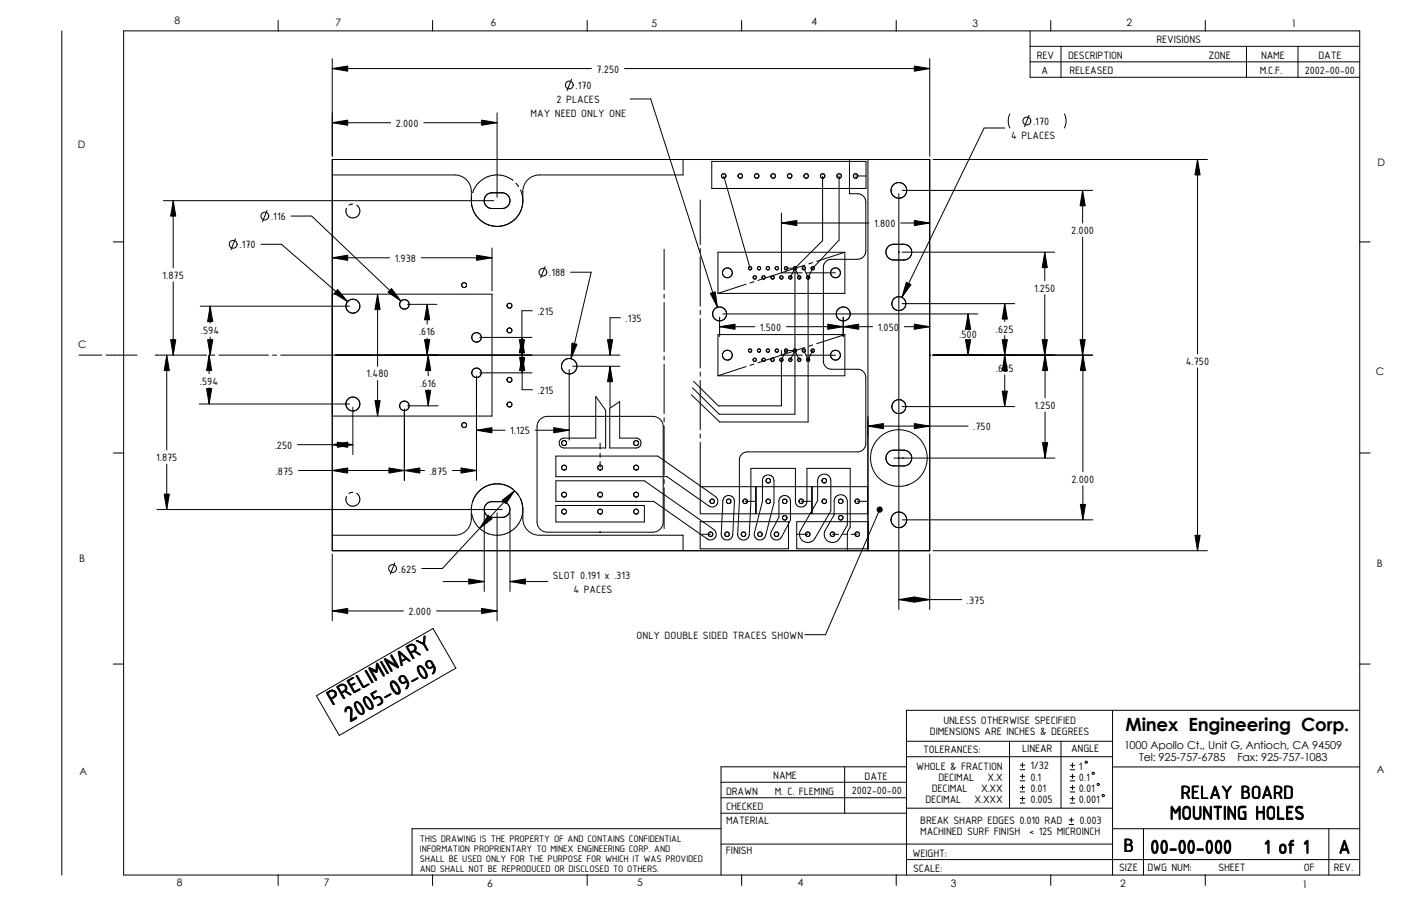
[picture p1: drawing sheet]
<svg xmlns="http://www.w3.org/2000/svg" width="432mm" height="279mm" viewBox="0 0 432 279" stroke-linecap="round" stroke-linejoin="round" font-family="sans-serif">
<g fill="none" stroke="#000" stroke-width=".31">
<path d="M19 9.5v260.4M38.1 9.5h381v260.4h-381zM85.7 6.3v3.2M102.4 18.1v30.1M133.3 6.3v3.2M181 6.3v3.2M228.6 6.3v3.2M276.2 6.3v3.2M286.6 18.1v30.1M317.5 9.5v14.3h101.6M317.5 19.1h101.6M317.5 14.3h101.6"/>
<path d="M323.9 6.3v3.2M327 14.3v9.5M371.5 6.3v3.2M384.2 14.3v9.5M400 14.3v9.5M102.4 21.1l4.8-.7v1.5zM102.4 37.8l4.8-.8v1.6zM102.4 37.8h18M102.4 21.1h79.9M130.6 37.8h22.6M148.4 37l4.8 .8-4.8 .8zM153.2 34.8v26.1"/>
<path d="M176.1 24.5l-1.3 3.4M192.5 21.1h94.1M194.2 30.5h6.4l20.5 64.3M281.8 20.4l4.8 .7-4.8 .8zM309.7 39.5h-6.4l-25.3 52.2M311.3 35.2a4.9 4.9 0 0 0 0 4.3M317.2 35.6l-1.4 3.4M328.1 35.2a4.8 4.8 0 0 1 0 4.3M102.4 54h37.8a5.1 5.1 0 0 1 5.1 5v2.9M102.4 49.2h184.2v120.6h-184.2zM151.7 59.5l-.8 .1-.8 .4-.6 .7-.3 .9 .1 1 .5 .9 .9 .6 1 .2M151.7 59.5a2.42 2.42 0 0 0-2.5 2.4 2.42 2.42 0 0 0 2.5 2.4"/>
<path d="M151.7 59.5h3.1M154.8 59.5l1.5 .5 .7 .9 .2 1-.5 1.5-1 .7-.9 .2M154.8 59.5a2.42 2.42 0 0 1 2.4 2.4 2.42 2.42 0 0 1-2.4 2.4M158.1 55.6a7.9 7.9 0 0 0-12.4 3.8M159 56.5l.8 1M160.4 58.6a7.9 7.9 0 0 1-4.9 10.9 7.9 7.9 0 0 1-10.1-6.3M210.5 49.2v4.8h-44.3a5.1 5.1 0 0 0-5.1 5 10.6 10.6 0 0 1-1 6.8 7.9 7.9 0 0 1-8.9 3.7 7.9 7.9 0 0 1-5.9-7.6M219.4 49.8h47.5v8.3h-47.5zM223.1 54.3l8.1 28.4M253.5 54.3v19.9l-8.5 8.5M258.6 54.3v19.7l-8.1 8.7-1.4 2.9M261.8 49.2v10.6l3.5 .1 1.1 .9 .4 .9v16l-.5 1.3-1.4 .9-8.9 .1-1.2 .4-.8 1.1-.2 .7v29.4l.5 1.3 1.4 .9 8.9 .1 1.2 .4 .8 1 .2 1.1-.1 21.2-.9 1.3-1.5 .5h-34.2l-1.3 .5-.6 .7-.3 1a220.2 220.2 0 0 1-.5 23.1l.4 1.2 1.1 .6 1.2-.2 .8-1.2 .5-10.5v-10.2h13.8v10.5l.6 1.1 1.1 .4 1.2-.4 .6-1.1v-10.5h13.3v18.1l-.8 1.9v5.4"/>
<path d="M263.7 54.3h3.2M267.5 49.2v120.6M277 59.7v128.3M278 58.7h58.7M287.6 49.2h84.5M333.7 58.7l.8 4.8h-1.6zM333.7 58.7v10.1M369.1 49.2l.8 4.8h-1.6zM369.1 49.2v59.9M34.9 74.6h3.2M50.3 61.9h101.9M53.4 61.9l.8 4.8h-1.6z"/>
<path d="M53.4 61.9v20.7M72.6 73.6l-1.4 3.5M80.4 75.3h6.3l20.4 17.7M82.3 64.9l-1.4 3.4M89.7 66.6h6.4l27.5 26.2M102.4 79.5l4.8-.8v1.6zM102.4 79.5h17.7M108.8 62.9l-1.3 .4M109.9 63.2a2.16 2.16 0 0 1 .7 2.9 2.16 2.16 0 0 1-2.8 .9 2.16 2.16 0 0 1-1-2.8M129.9 79.5h21.7M145.4 60.7l-.1 1M146.9 78.7l4.7 .8-4.7 .8z"/>
<path d="M151.6 76.5v13.2M151.7 64.3h3.1M204.7 76.9v12.6M215.8 61.7v13.7M215.8 76.7v1.2M215.8 79.2v15.2M221.3 77.8h39.1v12.7h-39.1zM240.8 68.8l4.8-.8v1.6zM240.8 65.7v18.4h6.5M240.8 68.8h27M260.4 77.8l-8.7 2.8M275.5 75.3l-.8 .1-.8 .5-.6 .7-.2 .8v1.1l.5 .9 .9 .6 1 .2"/>
<path d="M275.5 75.3a2.42 2.42 0 0 0-2.4 2.5 2.42 2.42 0 0 0 2.4 2.4M275.5 75.3h3.1M277 77.8h.1M277 77.7l.1 .2M277.1 77.7l-.2 .2M277.6 68.8h9M278 77.8h47.1M278.6 75.4l1.5 .5 .7 .9 .2 .9-.5 1.6-.9 .7-1 .2M278.6 75.3a2.42 2.42 0 0 1 2.4 2.5 2.42 2.42 0 0 1-2.4 2.4M281.8 68l4.8 .8-4.8 .8zM322 77.8l.8 4.7h-1.6zM322 77.8v8.8"/>
<path d="M333.7 73.1v36.4M419.1 74.6h3.2M53.4 86.9v22.6M61.7 94.4h46M64.8 94.4l.8 4.8h-1.6zM64.8 94.4v5.2M102.4 90.7h49.2v37.6h-49.2M104.1 89.3l3 3.7-4.1-2.5zM116.4 90.7l.8 4.8h-1.6zM116.4 90.7v22.3M120.7 89l2.9 3.8-4-2.7zM125.6 93.9h9.1"/>
<path d="M131.7 93.9l.7 4.7h-1.5zM131.7 93.9v6M164 95.8h-3.1v13.7M168 82.2l-1.4 3.5M175.9 83.9h6.3l-6.2 26.7M191.2 98h-3.2v11.5M204.7 90.7v1.3M204.7 93.3v15.2M215.8 95.7v1.3M215.8 98.3v15.2M218.9 90.5l1.5-.5 .7 4.8zM221.8 97.8v6"/>
<path d="M222.8 96.8h78.6M230 87.7l-8.7 2.8M232.4 86.9l-1.2 .4M242.3 82.7h2.7M245 82.7v45h-23.3l-8.3-8.1M245 82.7l-1.4 2.9M245 82.7l1.3 2.9M247.8 82.7l1.3 2.9M248.1 81.8l-14.5 4.7M248.5 84.1h9M249.1 85.6v44.5h-27.3l-8.7-8.3M250.5 81l-1.2 .4"/>
<path d="M255.1 100l4.8 .8-4.8 .8zM259.9 97.8v6M275.5 80.2h3.1M278 93.6h34.7M279.3 87.1l1.5 .7-2.8 3.9zM281.8 100l4.8 .8-4.8 .8zM298.4 96.8l.8 4.8h-1.6zM298.4 96.8v4M309.7 93.6l.8 4.8h-1.6zM309.7 93.6v5.5M322 90.9v18.6M24.4 109.5h7"/>
<path d="M32.7 109.5h9.5M47.8 109.5h15.9M51.4 109.5l.8 4.8h-1.6zM51.4 109.5v29.3M52.6 104.8h1.6l-.8 4.7zM63.7 119.8h1.6l-.8 4.8zM64 104.8h1.6l-.8 4.7zM64.5 109.5l.8 4.8h-1.6zM64.5 109.5v5.7M64.5 119.5v5.1M64.8 103.9v5.6M64.9 109.5h1.3"/>
<path d="M67.5 109.5h15.2M84 109.5h1.3M86.5 109.5h104.6M116.4 117.3v11M130.9 104.8h1.5l-.7 4.7zM131.7 104.3v5.2M132 109.5l.8 4.8h-1.6zM132 109.5v6.4M146.9 116v32.1M147.9 115h16.1M147.9 104.1h16M160.1 104.8h1.5l-.7 4.7z"/>
<path d="M160.1 110.2h1.6l-.8 4.8zM160.9 104.1l.7 4.7h-1.5zM160.9 109.5l.8 4.8h-1.6zM160.9 109.5v10.7h3.2M175.4 114v21.7M176.3 105.8l1.5 .4-1.8 4.4zM176.4 112.9h14.7M187.2 104.8h1.6l-.8 4.7zM188 112.9l.8 4.8h-1.6zM188 112.9v12.7M204.7 109.8v1.2M204.7 112.3v15.3"/>
<path d="M215.8 114.8v1.2M215.8 117.3v15.2M221.3 103.2h39.1v12.7h-39.1zM221.8 100.8l4.7-.8v1.6zM221.8 100.8h10.8M230 113.1l-8.7 2.8M232.4 112.3l-1.2 .4M240.8 108.1v1.4h6.5M242.4 100.8h26.5M245 108.1h-2.7l-1.5 2.9v14.2h-19.4l-7.6-7.6M245 108.1l-1.4 2.9M245 108.1l1.3 2.9"/>
<path d="M247.8 108.1l1.3 2.9 1.4-2.9M248.1 107.2l-14.5 4.7M248.5 109.5h9M250.5 106.4l-1.2 .4M259.9 100.8l4.7-.8v1.6zM260.4 103.2l-8.7 2.8M278.7 100.8h7.9M286.5 109.6h.1M287.6 109.5h49.2M297.6 104.8h1.6l-.8 4.7zM298.4 105.1v4.4M308.9 104.8h1.6l-.8 4.7z"/>
<path d="M309.7 109.5l.8 4.8h-1.6zM309.7 103.5v7.8M309.7 115.6v9.8M321.2 104.8h1.6l-.8 4.7zM322.1 109.5l.8 4.8h-1.6zM322.1 109.5v13.2M332.9 104.8h1.6l-.8 4.7zM333.8 109.5l.8 4.8h-1.6zM333.8 109.5v36M369.1 113.5v56.3M34.9 139.7h3.2M61.4 124.6h46.3"/>
<path d="M91.7 137.1h17.1M102.4 137.1l4.8-.7v1.5zM104 136.4l4.8 .7-4.8 .8zM108.8 125.6v14.6M115.6 123.5h1.6l-.8 4.8zM124.6 126.2v21.9M125.6 125.2h9.4M131.2 120.4h1.6l-.8 4.8zM132 120.2v5M146.9 132.7l4.7-.8v1.6zM146.9 132.7h8.8M165 132.7h10.4"/>
<path d="M166.3 129.5l1.3-.9 1.1-.2h32.5a3.2 3.2 0 0 1 3.2 3.2v29.4a3.2 3.2 0 0 1-3.2 3.1h-32.5a3.2 3.2 0 0 1-3.2-3.1v-29.4l.2-1.1zM170.7 131.9l4.7 .8-4.7 .8zM183.6 122.3l3.1 4.2v11.7h-12.8l-.9-.3-.6-.7-.1-.8 .4-.8 .7-.5h10.2zM185 136.6v1.9M185 139.8v1.3M187.9 125.9l3.1-2v11.2l5.7 .1 .5 .4 .4 .8-.1 .7-.5 .7-.9 .4h-8.2zM204.7 128.8v1.3M204.7 131.4v15.2M215.8 133.8v1.3M215.8 136.4v22.1h17.1v-8.4h-17.1M267.5 131.4l4.8-.8v1.6zM267.5 131.4h30.9"/>
<path d="M275.5 138.8l-.8 .1-.8 .5-.6 .7-.2 .8v1.1l.5 .9 .9 .6 1 .2M275.5 138.8a2.42 2.42 0 0 0-2.4 2.5 2.42 2.42 0 0 0 2.4 2.4M275.5 138.8h3.1M278 125.4h34.7M278.6 138.9l.9 .1 .7 .5 .6 .8 .2 1-.2 .9-.6 .8-.7 .5-.9 .2M278.6 138.8a2.42 2.42 0 0 1 2.4 2.5 2.42 2.42 0 0 1-2.4 2.4M281.8 130.6l4.8 .8-4.8 .8zM308.9 120.6h1.6l-.8 4.8zM321.3 136.5h1.6l-.8 4.8zM322.1 127v14.3M419.1 139.7h3.2M48.3 157.1h106.5"/>
<path d="M50.6 152.4h1.6l-.8 4.7zM51.4 143.1v14M92 145.1h38.9M102.4 145.1l4.8-.8v1.6zM108.8 151.8l-1.3 .4M109.9 152.1a2.16 2.16 0 0 1 .7 2.9 2.16 2.16 0 0 1-2.8 .9 2.16 2.16 0 0 1-1-2.8M119.9 144.3l4.7 .8-4.7 .8zM124.6 145.1l4.8-.8v1.6zM139.5 145.1h7.4M142.1 144.3l4.8 .8-4.8 .8zM145.3 157.1a7.9 7.9 0 0 1 7.9-7.9 7.9 7.9 0 0 1 7.9 7.9 9.4 9.4 0 0 0 .4 4.8 5.1 5.1 0 0 0 4.7 3.2h44.3v4.7M145.4 155.9l-.1 1.1a10.2 10.2 0 0 1-.4 4.9 5.1 5.1 0 0 1-4.7 3.2h-37.8"/>
<path d="M149.2 158.2v24.2M150.5 158.9l1.1 1.1-3.8 3zM151.7 154.7l-.8 .1-.8 .5-.6 .6-.3 .9 .1 1 .5 .9 .9 .7 1 .2M151.7 154.7a2.42 2.42 0 0 0-2.5 2.4 2.42 2.42 0 0 0 2.5 2.5M151.7 159.6h3.1M151.7 154.7h3.1M153.2 158.2v33.3M154.8 154.7l.9 .2 .9 .7 .6 1.5-.5 1.5-1 .7-.9 .3M154.8 154.7a2.42 2.42 0 0 1 2.4 2.4 2.42 2.42 0 0 1-2.4 2.5M154.8 154.3l3.8-3-2.6 4zM157.2 158.2v24.2M158.1 150.9a7.9 7.9 0 0 0-12.4 3.8"/>
<path d="M158.6 151.3l-22.3 24h-6.3M159 151.7l.8 1M160.4 153.8a7.9 7.9 0 0 1-4.9 10.9 7.9 7.9 0 0 1-10.1-6.3M171.3 155.9h27.3v5.1h-27.3zM185 142.3v1.9M204.7 147.9v1.2M204.7 150.4v12.6M220.5 153.1l-17.8-12.4h-31.4v6.3h34.3l13.3 9.3h1.1l1-.8 .2-1.3-.7-1M223.2 153.4l1-.6 1 .1 .8 .6 .4 1-.6 10.5-.6 1.1-1 .4-1.3-.4-.5-.6-.1-.7 .5-10.5zM229.7 154.6h3.2M233.1 150.1h17v8.4h-17zM235.4 147.1l.8-.5 .8-.1 .9 .4 .5 .7 .1 7.4-2.6 10.4-.7 .9-1.2 .2-1.2-.7-.3-1.3 2.5-9.9v-6.6z"/>
<path d="M240.5 153.4l.7-.5 .9-.1 .8 .3 .6 .8 .1 6.5-2.9 5.5-.7 .5-.8 .1-1.3-.6-.4-1.2 2.6-5.2v-5.2zM246.9 154.6h3.2M250.4 150.1h17v8.4h-17zM252.5 146.9l.9-.6h1.1l.9 .4 .6 .9 .1 9.9-5.2 8.9-1 .7-1.4 .2-1-.4-.6-.6-.4-1-.1-1 5.6-9.9v-6.4zM257.7 153.1l.9-.5h1l.9 .5 .5 .8 .2 8-2.7 4.5-1 .7-1.3 .2-.8-.3-.8-.7-.5-1-.1-.9 .3-.8 2.8-4.8v-4.5zM264.2 154.6h3.2M270.5 156.7l.4-.3h.5l-.3 .8 .3-.8a.8 .8 0 0 1 .4 1.1 .8 .8 0 0 1-1.1 .3 .8 .8 0 0 1-.2-1.1zM271.1 157.2l-16.7 38.5h-6.3M275.5 143.7h3.1M275.5 141.3h49.6M277 141.2l.1 .2M277.1 141.2l-.2 .2"/>
<path d="M333 155.6h1.6l-.8 4.7zM333.8 149.8v10.5M102.4 170.9v20.6M121.7 173.6l-1.4 3.5M136.5 179.3h12.7M144.5 178.5l4.7 .8-4.7 .8zM157.2 179.3l4.7-.8v1.6zM157.2 179.3h11.6M185 164.2h.1M185 164.1l-.1 .1M215.8 164.8h3.2M215.8 160.9h27.2v8.3h-27.2z"/>
<path d="M220 163.3l-21.4-15h-27.3v6.3h30.2l16.8 11.8h1.2l1-.8 .2-1.3-.7-1M245.6 164.8h3.4M245.6 160.9h22v8.3h-22zM256.6 164.8h1.9M259.8 164.8h1.2M262.3 164.8h1.9M278 160.3h58.8M286.6 170.9v17.1M287.6 169.8h84.5M368.3 165.1h1.6l-.8 4.7zM102.4 188.4l4.8-.8v1.6zM102.4 188.4h21.9"/>
<path d="M134.5 188.4h18.7M148.4 187.6l4.8 .8-4.8 .8zM277 184.9l4.8-.8v1.6zM277 184.9h19.4M281.8 184.1l4.8 .8-4.8 .8zM34.9 204.8h3.2M97.5 214.6l36-20.8 7 12.2-35.9 20.8zM342.9 219.1v50.8M419.1 204.8h3.2M419.1 219.1h-139.7v50.8M260.3 236.5v14.3M279.4 233.4h63.5"/>
<path d="M279.4 236.5h-57.2v33.3M279.4 228.6h63.5M311.1 228.6v20.6M314.4 237.4h1.4M314.4 236h1.4M314.4 239.4h1.4M315.1 235.3v1.4M315.1 238.7v1.4M327 228.6v20.6M329.8 237.4h1.4M329.8 239.4h1.4M329.8 236h1.4"/>
<path d="M330.5 235.3v1.4M330.5 238.7v1.4M342.9 236.5h76.2M222.2 255.6h-95.2v14.3M222.2 250.8h57.2M222.2 241.2h57.2M222.2 246h57.2M279.4 249.2h63.5M314.4 240.8h1.4M314.4 244.2h1.4M314.4 242.8h1.4M314.4 247.6h1.4"/>
<path d="M314.4 246.3h1.4M315.1 242.1v1.4M315.1 245.6v1.4M329.5 254.3h1.4M329.5 252.9h1.4M329.8 240.8h1.4M329.8 244.2h1.4M329.8 247.7h1.4M329.8 246.3h1.4M329.8 242.9h1.4M330.2 252.2v1.4M330.5 242.2v1.3"/>
<path d="M330.5 245.6v1.4M342.9 255.6h76.2M352.4 255.6v14.3M409.6 255.6v14.3M85.7 269.9v3.2M133.3 269.9v3.2M181 269.9v3.2M222.2 260.3h120.7M228.6 269.9v3.2M276.2 269.9v3.2M279.4 265.1h139.7M323.9 269.9v3.2"/>
<path d="M371.5 269.9v3.2"/>
<circle cx="175.4" cy="26.2" r="1.21"/>
<circle cx="316.5" cy="37.3" r="1.21"/>
<circle cx="223.1" cy="54.3" r=".7"/>
<circle cx="228.1" cy="54.3" r=".7"/>
<circle cx="233.2" cy="54.3" r=".7"/>
<circle cx="238.3" cy="54.3" r=".7"/>
<circle cx="243.4" cy="54.3" r=".7"/>
<circle cx="248.5" cy="54.3" r=".7"/>
<circle cx="253.5" cy="54.3" r=".7"/>
<circle cx="258.6" cy="54.3" r=".7"/>
<circle cx="263.7" cy="54.3" r=".7"/>
<circle cx="277" cy="58.7" r="2.42"/>
<circle cx="277" cy="58.7" r="2.43"/>
<circle cx="71.9" cy="75.3" r="1.21"/>
<circle cx="81.6" cy="66.6" r="1.21"/>
<circle cx="108.8" cy="94.4" r="2.16"/>
<circle cx="108.8" cy="94.4" r="2.15"/>
<circle cx="124.6" cy="93.9" r="1.47"/>
<circle cx="124.6" cy="93.9" r="1.48"/>
<circle cx="143" cy="87.9" r=".77"/>
<circle cx="143.1" cy="87.9" r=".76"/>
<circle cx="157" cy="94.3" r=".77"/>
<circle cx="167.3" cy="83.9" r="1.21"/>
<circle cx="221.8" cy="96.8" r="2.16"/>
<circle cx="224.2" cy="84.1" r="1.52"/>
<circle cx="224.2" cy="84.1" r="1.53"/>
<circle cx="231.2" cy="82.7" r=".51"/>
<circle cx="231.2" cy="82.7" r=".52"/>
<circle cx="232.6" cy="85.6" r=".51"/>
<circle cx="233.9" cy="82.7" r=".51"/>
<circle cx="235.3" cy="85.6" r=".51"/>
<circle cx="235.4" cy="85.6" r=".51"/>
<circle cx="236.7" cy="82.7" r=".51"/>
<circle cx="238.1" cy="85.6" r=".51"/>
<circle cx="239.4" cy="82.7" r=".51"/>
<circle cx="240.8" cy="85.6" r=".51"/>
<circle cx="242.3" cy="82.7" r=".52"/>
<circle cx="242.3" cy="82.7" r=".51"/>
<circle cx="243.6" cy="85.6" r=".5"/>
<circle cx="243.6" cy="85.6" r=".51"/>
<circle cx="245" cy="82.7" r=".51"/>
<circle cx="246.3" cy="85.6" r=".51"/>
<circle cx="247.8" cy="82.7" r=".51"/>
<circle cx="249.1" cy="85.6" r=".51"/>
<circle cx="250.5" cy="82.7" r=".51"/>
<circle cx="257.5" cy="84.1" r="1.52"/>
<circle cx="259.9" cy="96.8" r="2.16"/>
<circle cx="277" cy="93.6" r="2.16"/>
<circle cx="146.9" cy="115" r="1.47"/>
<circle cx="146.9" cy="104" r="1.47"/>
<circle cx="146.9" cy="104" r="1.48"/>
<circle cx="146.9" cy="115" r="1.48"/>
<circle cx="157" cy="117.1" r=".77"/>
<circle cx="157" cy="101.9" r=".77"/>
<circle cx="175.4" cy="112.9" r="2.39"/>
<circle cx="224.2" cy="109.5" r="1.52"/>
<circle cx="224.2" cy="109.5" r="1.53"/>
<circle cx="231.2" cy="108.1" r=".51"/>
<circle cx="231.2" cy="108.1" r=".52"/>
<circle cx="232.6" cy="111" r=".51"/>
<circle cx="233.9" cy="108.1" r=".51"/>
<circle cx="235.3" cy="111" r=".51"/>
<circle cx="235.4" cy="111" r=".51"/>
<circle cx="236.7" cy="108.1" r=".51"/>
<circle cx="238.1" cy="111" r=".51"/>
<circle cx="239.4" cy="108.1" r=".51"/>
<circle cx="240.8" cy="111" r=".51"/>
<circle cx="242.3" cy="108.1" r=".52"/>
<circle cx="242.3" cy="108.1" r=".51"/>
<circle cx="243.6" cy="111" r=".5"/>
<circle cx="243.6" cy="111" r=".51"/>
<circle cx="245" cy="108.1" r=".51"/>
<circle cx="246.3" cy="111" r=".51"/>
<circle cx="247.8" cy="108.1" r=".51"/>
<circle cx="249.1" cy="111" r=".51"/>
<circle cx="250.5" cy="108.1" r=".51"/>
<circle cx="257.5" cy="109.5" r="1.52"/>
<circle cx="108.8" cy="124.6" r="2.16"/>
<circle cx="124.6" cy="125.2" r="1.47"/>
<circle cx="143" cy="131.1" r=".77"/>
<circle cx="143.1" cy="131.1" r=".76"/>
<circle cx="157" cy="124.7" r=".77"/>
<circle cx="173.9" cy="136.6" r=".77"/>
<circle cx="173.9" cy="136.6" r=".76"/>
<circle cx="196.1" cy="136.6" r=".77"/>
<circle cx="196.1" cy="136.6" r=".76"/>
<circle cx="277" cy="125.4" r="2.16"/>
<circle cx="173.9" cy="152.5" r=".76"/>
<circle cx="173.9" cy="144.2" r=".76"/>
<circle cx="173.9" cy="157.8" r=".76"/>
<circle cx="185" cy="144.2" r=".76"/>
<circle cx="185" cy="152.5" r=".77"/>
<circle cx="185" cy="157.8" r=".77"/>
<circle cx="185" cy="144.2" r=".77"/>
<circle cx="196.1" cy="144.2" r=".75"/>
<circle cx="196.1" cy="152.5" r=".76"/>
<circle cx="196.1" cy="144.2" r=".76"/>
<circle cx="196.1" cy="157.8" r=".76"/>
<circle cx="219.5" cy="154.6" r=".7"/>
<circle cx="224.6" cy="154.6" r=".7"/>
<circle cx="229.7" cy="154.6" r=".7"/>
<circle cx="236.8" cy="154.6" r=".7"/>
<circle cx="236.8" cy="148.2" r=".7"/>
<circle cx="241.8" cy="159.7" r=".7"/>
<circle cx="241.8" cy="154.6" r=".7"/>
<circle cx="241.9" cy="154.6" r=".7"/>
<circle cx="241.9" cy="159.7" r=".7"/>
<circle cx="246.9" cy="154.6" r=".7"/>
<circle cx="254" cy="154.6" r=".7"/>
<circle cx="254" cy="148.2" r=".7"/>
<circle cx="259.1" cy="154.6" r=".7"/>
<circle cx="259.1" cy="159.7" r=".7"/>
<circle cx="264.2" cy="154.6" r=".7"/>
<circle cx="277" cy="141.3" r="8.7"/>
<circle cx="121" cy="175.3" r="1.21"/>
<circle cx="219" cy="164.8" r=".7"/>
<circle cx="219" cy="164.7" r=".7"/>
<circle cx="224.1" cy="164.8" r=".7"/>
<circle cx="224.1" cy="164.7" r=".7"/>
<circle cx="229.1" cy="164.8" r=".7"/>
<circle cx="229.2" cy="164.7" r=".7"/>
<circle cx="234.2" cy="164.8" r=".7"/>
<circle cx="234.2" cy="164.7" r=".7"/>
<circle cx="239.3" cy="164.8" r=".7"/>
<circle cx="239.3" cy="164.7" r=".7"/>
<circle cx="249" cy="164.8" r=".7"/>
<circle cx="249" cy="164.7" r=".7"/>
<circle cx="256.6" cy="164.8" r=".7"/>
<circle cx="256.6" cy="164.7" r=".7"/>
<circle cx="264.2" cy="164.8" r=".7"/>
<circle cx="264.2" cy="164.7" r=".7"/>
<circle cx="277" cy="160.3" r="2.42"/>
<circle cx="277" cy="160.3" r="2.43"/>
<circle cx="334.8" cy="235.1" r=".35"/>
<circle cx="336.9" cy="238.5" r=".35"/>
<circle cx="338.5" cy="241.9" r=".35"/>
<circle cx="340" cy="245.3" r=".35"/>
</g>
<g fill="#000">
<path d="M102.4 21.1l4.8-.7v1.5zM102.4 37.8l4.8-.8v1.6zM148.4 37l4.8 .8-4.8 .8zM281.8 20.4l4.8 .7-4.8 .8zM333.7 58.7l.8 4.8h-1.6zM369.1 49.2l.8 4.8h-1.6zM53.4 61.9l.8 4.8h-1.6zM102.4 79.5l4.8-.8v1.6zM146.9 78.7l4.7 .8-4.7 .8zM240.8 68.8l4.8-.8v1.6zM281.8 68l4.8 .8-4.8 .8zM322 77.8l.8 4.7h-1.6z"/>
<path d="M64.8 94.4l.8 4.8h-1.6zM104.1 89.3l3 3.7-4.1-2.5zM116.4 90.7l.8 4.8h-1.6zM120.7 89l2.9 3.8-4-2.7zM131.7 93.9l.7 4.7h-1.5zM218.9 90.5l1.5-.5 .7 4.8zM279.3 87.1l1.5 .7-2.8 3.9zM298.4 96.8l.8 4.8h-1.6zM309.7 93.6l.8 4.8h-1.6zM51.4 109.5l.8 4.8h-1.6zM52.6 104.8h1.6l-.8 4.7zM64.5 109.5l.8 4.8h-1.6z"/>
<path d="M64 104.8h1.6l-.8 4.7zM130.9 104.8h1.5l-.7 4.7zM132 109.5l.8 4.8h-1.6zM160.1 104.8h1.5l-.7 4.7zM160.9 104.1l.7 4.7h-1.5zM160.1 110.2h1.6l-.8 4.8zM160.9 109.5l.8 4.8h-1.6zM176.3 105.8l1.5 .4-1.8 4.4zM187.2 104.8h1.6l-.8 4.7zM188 112.9l.8 4.8h-1.6zM221.8 100.8l4.7-.8v1.6zM255.1 100l4.8 .8-4.8 .8z"/>
<path d="M259.9 100.8l4.7-.8v1.6zM281.8 100l4.8 .8-4.8 .8zM297.6 104.8h1.6l-.8 4.7zM308.9 104.8h1.6l-.8 4.7zM309.7 109.5l.8 4.8h-1.6zM321.2 104.8h1.6l-.8 4.7zM322.1 109.5l.8 4.8h-1.6zM332.9 104.8h1.6l-.8 4.7zM333.8 109.5l.8 4.8h-1.6zM63.7 119.8h1.6l-.8 4.8zM102.4 137.1l4.8-.7v1.5zM104 136.4l4.8 .7-4.8 .8z"/>
<path d="M115.6 123.5h1.6l-.8 4.8zM131.2 120.4h1.6l-.8 4.8zM146.9 132.7l4.7-.8v1.6zM170.7 131.9l4.7 .8-4.7 .8zM267.5 131.4l4.8-.8v1.6zM281.8 130.6l4.8 .8-4.8 .8zM308.9 120.6h1.6l-.8 4.8zM50.6 152.4h1.6l-.8 4.7zM102.4 145.1l4.8-.8v1.6zM119.9 144.3l4.7 .8-4.7 .8zM124.6 145.1l4.8-.8v1.6zM142.1 144.3l4.8 .8-4.8 .8z"/>
<path d="M154.8 154.3l3.8-3-2.6 4zM321.3 136.5h1.6l-.8 4.8zM150.5 158.9l1.1 1.1-3.8 3zM144.5 178.5l4.7 .8-4.7 .8zM157.2 179.3l4.7-.8v1.6zM333 155.6h1.6l-.8 4.7zM368.3 165.1h1.6l-.8 4.7zM102.4 188.4l4.8-.8v1.6zM148.4 187.6l4.8 .8-4.8 .8zM277 184.9l4.8-.8v1.6zM281.8 184.1l4.8 .8-4.8 .8z"/>
<path d="M270.5 156.7l.4-.3h.5l-.3 .8 .3-.8a.8 .8 0 0 1 .4 1.1 .8 .8 0 0 1-1.1 .3 .8 .8 0 0 1-.2-1.1z" fill-rule="evenodd"/>
</g>
<g font-size="7">
<text x="102.4" y="217.7" transform="rotate(-30 102.4 217.7)">PRELIMINARY</text>
<text x="107.7" y="222.8" transform="rotate(-30 107.7 222.8)">2005-09-09</text>
</g>
<g font-size="6.4">
<text x="364" y="246.3">RELAY BOARD</text>
<text x="360.6" y="252.6">MOUNTING HOLES</text>
<text x="346.3" y="262.8">B</text>
<text x="354.6" y="263.2">00-00-000</text>
<text x="389.6" y="263.2">1 of 1</text>
<text x="412.5" y="263.3">A</text>
</g>
<text font-size="5.6" x="346.8" y="225.3">Minex Engineering Corp.</text>
<g font-size="3.6">
<text x="356.4" y="13.4">REVISIONS</text>
<text x="319.6" y="18.2">REV</text>
<text x="321" y="22.7">A</text>
<text x="329.2" y="18.2">DESCRIPTION</text>
<text x="329.6" y="22.7">RELEASED</text>
<text x="372.4" y="18.1">ZONE</text>
<text x="388.7" y="18.1">NAME</text>
<text x="406.4" y="18.1">DATE</text>
<text x="286.6" y="226.7">DIMENSIONS ARE INCHES &amp; DEGREES</text>
<text x="290.8" y="223.3">UNLESS OTHERWISE SPECIFIED</text>
<text x="284.5" y="232.2">TOLERANCES:</text>
<text x="315.1" y="232">LINEAR</text>
<text x="330.1" y="231.9">ANGLE</text>
<text x="282.4" y="237.4">WHOLE &amp; FRACTION</text>
<text x="317.6" y="237.3">1/32</text>
<text x="332.5" y="237.4">1</text>
<text x="223.8" y="245.1">DRAWN</text>
<text x="238.3" y="240.3">NAME</text>
<text x="266.5" y="240.4">DATE</text>
<text x="287.2" y="244.2">DECIMAL</text>
<text x="289.2" y="240.8">DECIMAL</text>
<text x="302.4" y="244.2">X.XX</text>
<text x="304.4" y="240.8">X.X</text>
<text x="317.6" y="244.2">0.01</text>
<text x="317.6" y="240.7">0.1</text>
<text x="332.5" y="244.2">0.01</text>
<text x="332.5" y="240.8">0.1</text>
<text x="223.8" y="249.9">CHECKED</text>
<text x="285.2" y="247.6">DECIMAL</text>
<text x="300.4" y="247.6">X.XXX</text>
<text x="317.6" y="247.6">0.005</text>
<text x="332.5" y="247.7">0.001</text>
<text x="223.8" y="254">MATERIAL</text>
<text x="283.6" y="257.6">MACHINED SURF FINISH</text>
<text x="283.6" y="254.1">BREAK SHARP EDGES 0.010 RAD</text>
<text x="317.2" y="257.6">&lt; 125 MICROINCH</text>
<text x="332.7" y="254.1">0.003</text>
<text x="223.8" y="263.3">FINISH</text>
<text x="281.3" y="264.2">WEIGHT:</text>
<text x="281.4" y="268.9">SCALE:</text>
<text x="344.9" y="268.6">SIZE</text>
<text x="353.7" y="268.7">DWG NUM:</text>
<text x="375.5" y="268.7">SHEET</text>
<text x="401.8" y="268.7">OF</text>
<text x="411.1" y="268.7">REV.</text>
</g>
<g font-size="3.5">
<text x="183.9" y="22.4">7.250</text>
<text x="388.3" y="22.9">M.C.F.</text>
<text x="402.1" y="22.9">2002-00-00</text>
<text x="177.4" y="27.5">.170</text>
<text x="171.5" y="31.8">2 PLACES</text>
<text x="122" y="39.1">2.000</text>
<text x="163.5" y="36.1">MAY NEED ONLY ONE</text>
<text x="318.4" y="38.6">.170</text>
<text x="311.7" y="42.9">4 PLACES</text>
<text x="83.6" y="67.9">.116</text>
<text x="269.4" y="70">1.800</text>
<text x="73.8" y="76.6">.170</text>
<text x="330.2" y="72.2">2.000</text>
<text x="121.7" y="80.8">1.938</text>
<text x="50.1" y="86">1.875</text>
<text x="169.3" y="85.2">.188</text>
<text x="318.7" y="90">1.250</text>
<text x="165.6" y="97.1">.215</text>
<text x="192.8" y="99.2">.135</text>
<text x="61.9" y="103">.594</text>
<text x="129.2" y="103.4">.616</text>
<text x="234.2" y="102">1.500</text>
<text x="270.5" y="102">1.050</text>
<text x="295.6" y="104.2">.500</text>
<text x="307" y="102.6">.625</text>
<text x="365.4" y="112.5">4.750</text>
<text x="61.6" y="118.6">.594</text>
<text x="113" y="116.4">1.480</text>
<text x="129.5" y="119.3">.616</text>
<text x="307" y="114.7">.625</text>
<text x="165.7" y="121.4">.215</text>
<text x="318.8" y="126.1">1.250</text>
<text x="157.2" y="133.9">1.125</text>
<text x="300" y="132.7">.750</text>
<text x="48.1" y="142.2">1.875</text>
<text x="84.7" y="138.4">.250</text>
<text x="85" y="146.3">.875</text>
<text x="132.4" y="146.3">.875</text>
<text x="330.2" y="148.9">2.000</text>
<text x="122.9" y="176.6">.625</text>
<text x="170.4" y="178.4">SLOT 0.191 x .313</text>
<text x="176.7" y="182.8">4 PACES</text>
<text x="125.9" y="189.7">2.000</text>
<text x="298" y="186.2">.375</text>
<text x="196.2" y="197">ONLY DOUBLE SIDED TRACES SHOWN</text>
<text x="238.8" y="245.1">M. C. FLEMING</text>
<text x="262.6" y="245">2002-00-00</text>
</g>
<g font-size="3.4">
<text x="346.4" y="230.8">1000 Apollo Ct., Unit G, Antioch, CA 94509</text>
<text x="351.1" y="234.7">Tel: 925-757-6785</text>
<text x="381.4" y="234.7">Fax: 925-757-1083</text>
</g>
<g font-size="3.2">
<text x="53.8" y="7.4">8</text>
<text x="103.4" y="7.9">7</text>
<text x="151.2" y="8.1">6</text>
<text x="200.8" y="8.4">5</text>
<text x="250.1" y="7.7">4</text>
<text x="299.7" y="8.2">3</text>
<text x="347.2" y="7.9">2</text>
<text x="397.9" y="8.3">1</text>
<text x="24" y="45.5">D</text>
<text x="424.5" y="51.1">D</text>
<text x="24.1" y="107.3">C</text>
<text x="424.1" y="115.6">C</text>
<text x="24.4" y="173.2">B</text>
<text x="424.3" y="174.8">B</text>
<text x="24.5" y="238.9">A</text>
<text x="424.3" y="238.4">A</text>
<text x="129.4" y="259.7">THIS DRAWING IS THE PROPERTY OF AND CONTAINS CONFIDENTIAL</text>
<text x="129.4" y="262.7">INFORMATION PROPRIENTARY TO MINEX ENGINEERING CORP. AND</text>
<text x="129.4" y="265.8">SHALL BE USED ONLY FOR THE PURPOSE FOR WHICH IT WAS PROVIDED</text>
<text x="129.4" y="268.8">AND SHALL NOT BE REPRODUCED OR DISCLOSED TO OTHERS.</text>
<text x="54.5" y="273.3">8</text>
<text x="99.8" y="273.3">7</text>
<text x="150.1" y="273.7">6</text>
<text x="196.4" y="273.3">5</text>
<text x="245.9" y="273.3">4</text>
<text x="293" y="273.4">3</text>
<text x="345.3" y="273.5">2</text>
<text x="401.3" y="273.7">1</text>
</g>
</svg>
